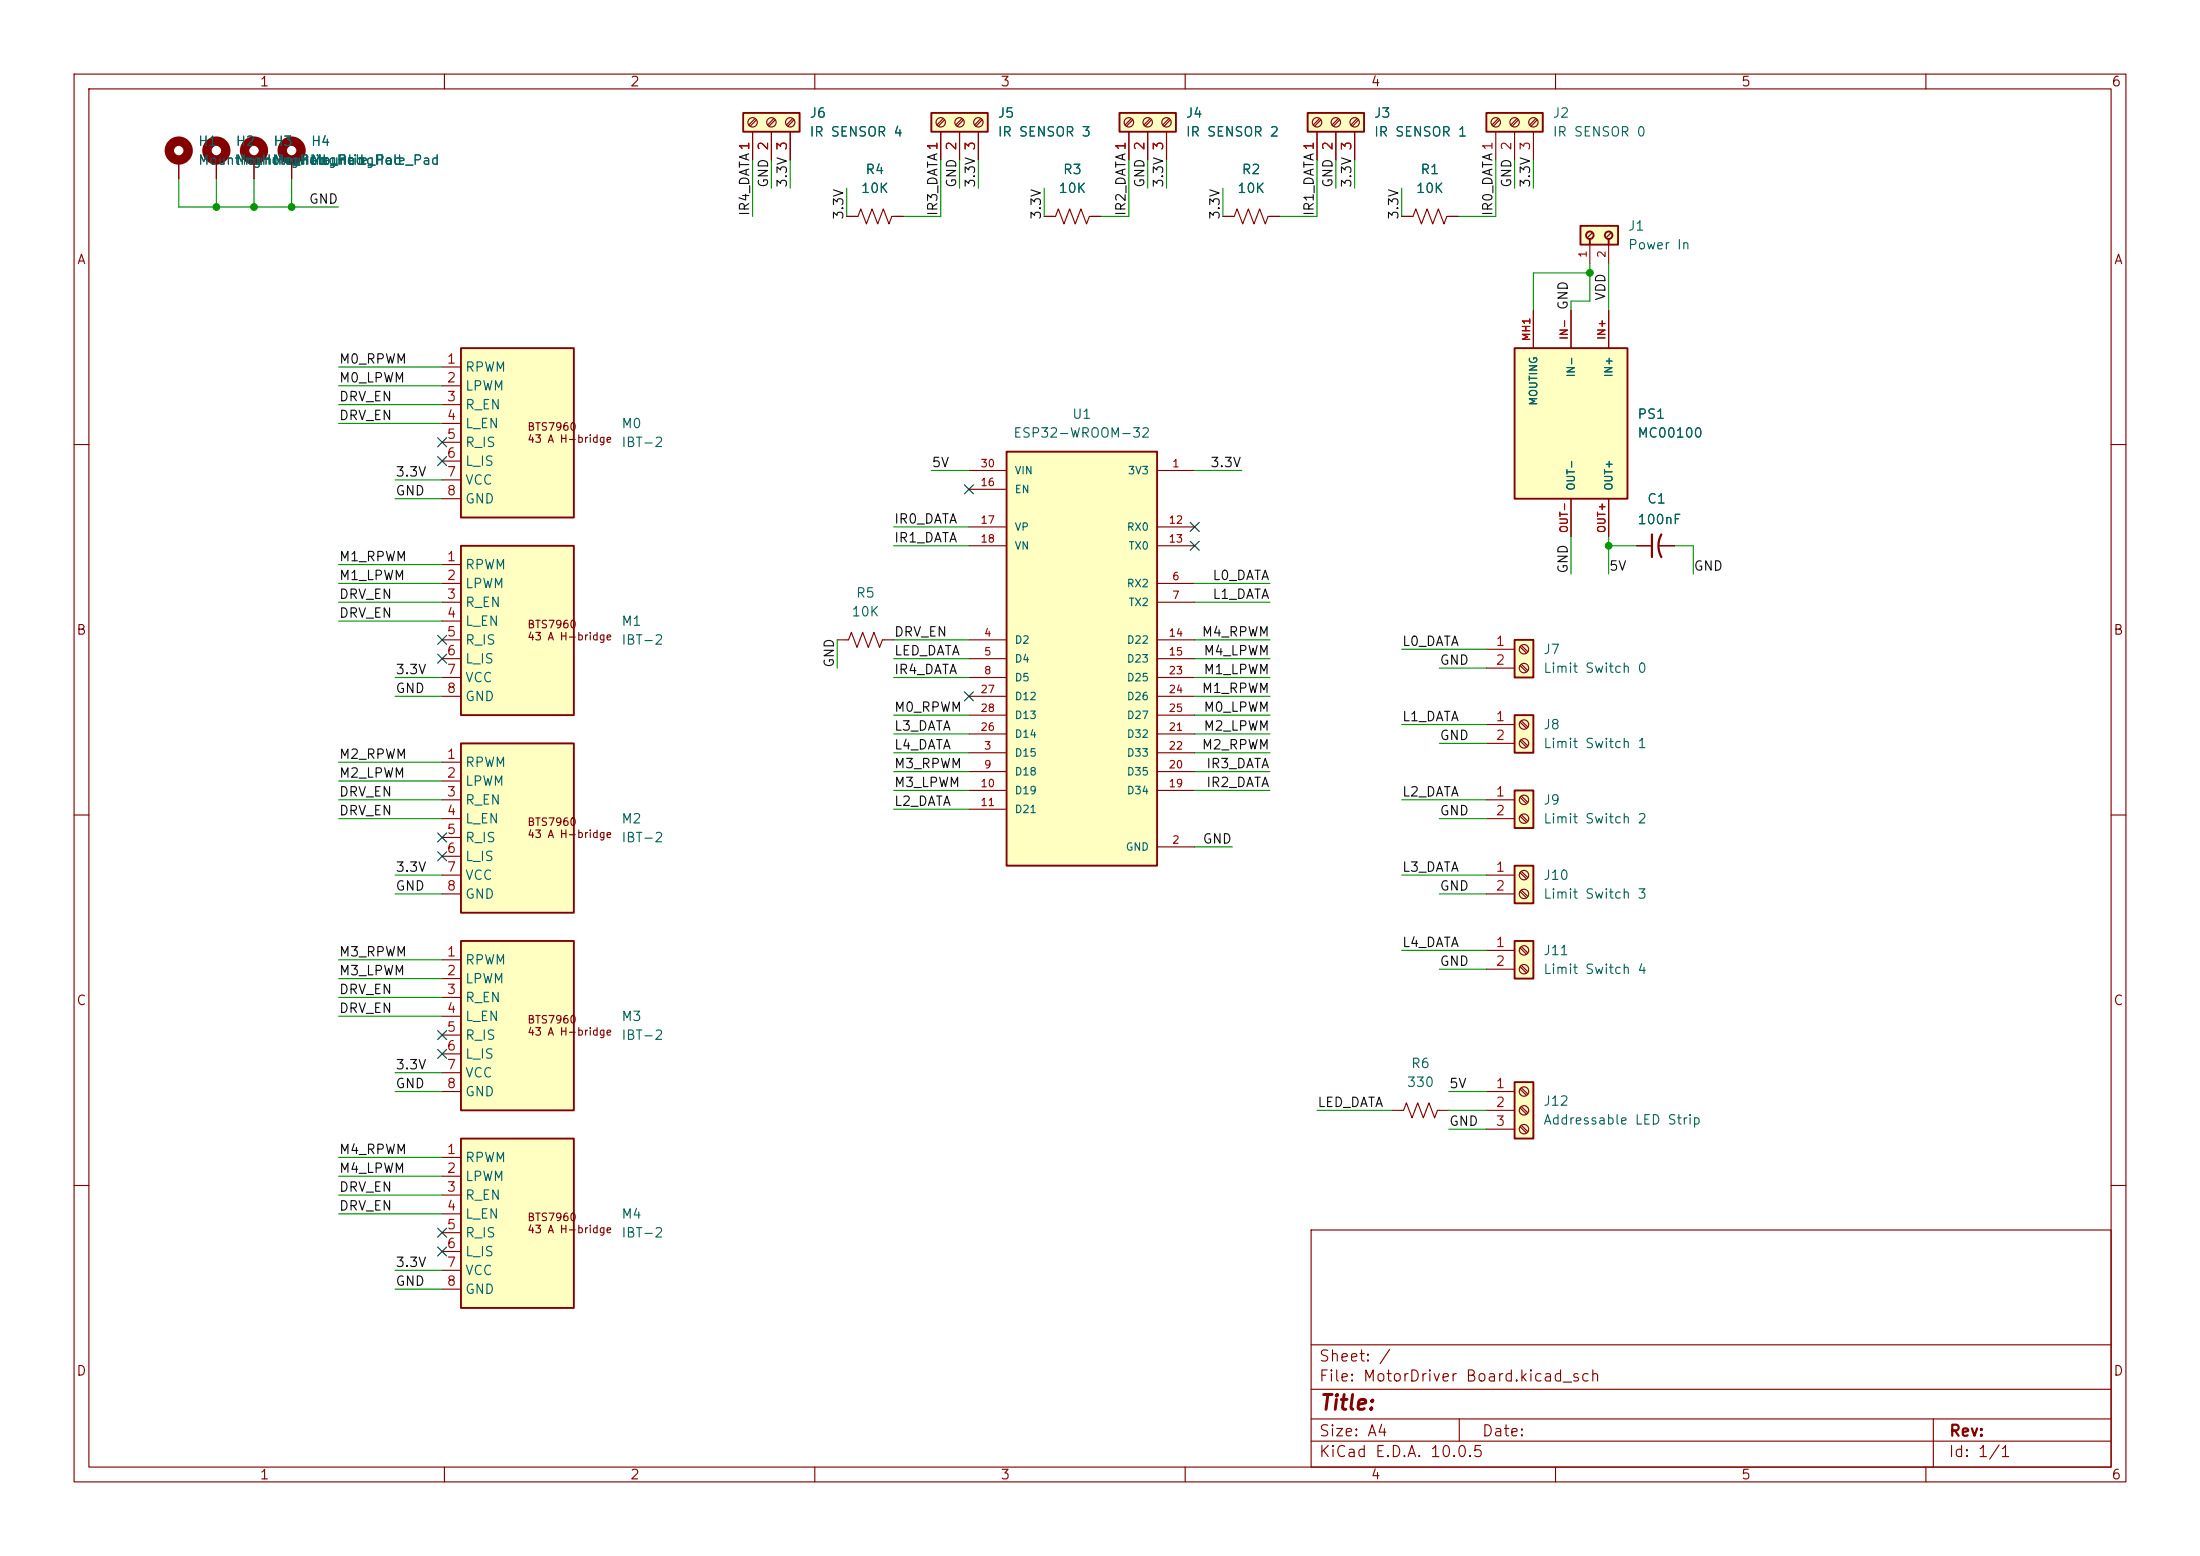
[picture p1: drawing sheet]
<svg xmlns="http://www.w3.org/2000/svg" width="297mm" height="210mm" viewBox="0 0 297 210" stroke-linecap="round" stroke-linejoin="round" font-family="sans-serif">
<g fill="none" stroke="#840000" stroke-width=".15">
<path d="M10 10h277v190h-277zM12 12h273v186h-273zM60 10v2M110 10v2M160 10v2M210 10v2M260 10v2M24.1 21.6v2.5M10 60h2M285 60h2M10 110h2M285 110h2"/>
<path d="M10 160h2M177 166h108v32h-108zM285 160h2M60 198v2M110 198v2M160 198v2M177 194.5h108M177 191.5h108M177 187.5h108M177 181.5h108M197 191.5v3M210 198v2"/>
<path d="M260 198v2M261 191.5v6.5"/>
</g>
<circle cx="24.1" cy="20.3" r="1.27" fill="none" stroke="#840000" stroke-width="1.3"/>
<path d="M204.5 96.5h2.5v5.1h-2.5z" fill="#ffffc2"/>
<path d="M204.5 96.5h2.5v5.1h-2.5z" fill="none" stroke="#840000" stroke-width=".25"/>
<g fill="none" stroke="#840000" stroke-width=".15">
<path d="M200.7 97.8h3.8M205.2 97.5l.9 .8M205.2 100l.9 .8M205.4 97.3l.8 .8M205.4 99.8l.8 .9M200.7 100.3h3.8"/>
<circle cx="205.7" cy="97.8" r=".63"/>
<circle cx="205.7" cy="100.3" r=".63"/>
</g>
<path d="M204.5 146.1h2.5v7.6h-2.5z" fill="#ffffc2"/>
<path d="M204.5 146.1h2.5v7.6h-2.5z" fill="none" stroke="#840000" stroke-width=".25"/>
<g fill="none" stroke="#840000" stroke-width=".15">
<path d="M29.2 21.6v2.5M200.7 147.3h3.8M200.7 149.9h3.8M200.7 152.4h3.8M205.2 147l.9 .8M205.2 149.5l.9 .9M205.2 152.1l.9 .8M205.4 146.8l.8 .9M205.4 149.4l.8 .8M205.4 151.9l.8 .8"/>
<circle cx="205.7" cy="149.9" r=".63"/>
<circle cx="205.7" cy="152.4" r=".63"/>
<circle cx="205.7" cy="147.3" r=".63"/>
</g>
<circle cx="29.2" cy="20.3" r="1.27" fill="none" stroke="#840000" stroke-width="1.3"/>
<path d="M135.9 61h20.3v55.8h-20.3z" fill="#ffffc2"/>
<path d="M135.9 61h20.3v55.8h-20.3z" fill="none" stroke="#840000" stroke-width=".25"/>
<g fill="none" stroke="#840000" stroke-width=".15">
<path d="M130.8 63.5h5.1M130.8 71.1h5.1M130.8 73.7h5.1M130.8 66h5.1M156.2 63.5h5.1M156.2 78.7h5.1M156.2 71.1h5.1M156.2 73.7h5.1M130.8 86.4h5.1M130.8 88.9h5.1M130.8 91.4h5.1M130.8 99.1h5.1"/>
<path d="M130.8 94h5.1M130.8 96.5h5.1M156.2 86.4h5.1M156.2 88.9h5.1M156.2 81.3h5.1M156.2 91.4h5.1M156.2 99.1h5.1M156.2 94h5.1M156.2 96.5h5.1M130.8 101.6h5.1M130.8 104.1h5.1M130.8 106.7h5.1"/>
<path d="M130.8 109.2h5.1M156.2 114.3h5.1M156.2 101.6h5.1M156.2 104.1h5.1M156.2 106.7h5.1"/>
</g>
<path d="M204.5 116.8h2.5v5.1h-2.5z" fill="#ffffc2"/>
<path d="M204.5 116.8h2.5v5.1h-2.5z" fill="none" stroke="#840000" stroke-width=".25"/>
<g fill="none" stroke="#840000" stroke-width=".15">
<path d="M189.2 29.2h1.6l.3-1 .8 2 .8-2 .7 2 .8-2 .7 2 .4-1h1.5M200.7 118.1h3.8M205.2 117.8l.9 .8M205.4 117.6l.8 .8M200.7 120.7h3.8M205.2 120.3l.9 .9M205.4 120.1l.8 .9"/>
<circle cx="205.7" cy="118.1" r=".63"/>
<circle cx="205.7" cy="120.6" r=".63"/>
</g>
<path d="M204.5 106.7h2.5v5.1h-2.5z" fill="#ffffc2"/>
<path d="M204.5 106.7h2.5v5.1h-2.5z" fill="none" stroke="#840000" stroke-width=".25"/>
<g fill="none" stroke="#840000" stroke-width=".15">
<path d="M165.1 29.2h1.5l.4-1 .8 2 .7-2 .8 2 .8-2 .7 2 .4-1h1.5M200.7 108h3.8M200.7 110.5h3.8M205.2 107.6l.9 .9M205.2 110.2l.9 .8M205.4 107.4l.8 .9M205.4 110l.8 .8M188 149.9h1.5l.4-1.1 .7 2.1 .8-2.1 .8 2.1 .7-2.1 .8 2.1 .4-1h1.5"/>
<circle cx="205.7" cy="107.9" r=".63"/>
<circle cx="205.7" cy="110.5" r=".63"/>
</g>
<path d="M62.2 100.3h15.3v22.9h-15.3z" fill="#ffffc2"/>
<path d="M62.2 100.3h15.3v22.9h-15.3z" fill="none" stroke="#840000" stroke-width=".25"/>
<path d="M59.7 102.9h2.5M59.7 105.4h2.5M59.7 108h2.5M59.7 110.5h2.5M59.7 113h2.5M59.7 115.6h2.5M59.7 118.1h2.5M59.7 120.7h2.5" fill="none" stroke="#840000" stroke-width=".15"/>
<path d="M62.2 127h15.3v22.9h-15.3z" fill="#ffffc2"/>
<path d="M62.2 127h15.3v22.9h-15.3z" fill="none" stroke="#840000" stroke-width=".25"/>
<path d="M59.7 129.5h2.5M59.7 132.1h2.5M59.7 134.6h2.5M59.7 137.2h2.5M59.7 139.7h2.5M59.7 142.2h2.5M59.7 144.8h2.5M59.7 147.3h2.5" fill="none" stroke="#840000" stroke-width=".15"/>
<path d="M62.2 153.7h15.3v22.8h-15.3z" fill="#ffffc2"/>
<path d="M62.2 153.7h15.3v22.8h-15.3z" fill="none" stroke="#840000" stroke-width=".25"/>
<path d="M34.3 21.6v2.5M39.4 21.6v2.5M59.7 156.2h2.5M59.7 158.8h2.5M59.7 161.3h2.5M59.7 163.8h2.5M59.7 166.4h2.5M59.7 168.9h2.5M59.7 171.5h2.5M59.7 174h2.5" fill="none" stroke="#840000" stroke-width=".15"/>
<g fill="none" stroke="#840000" stroke-width="1.3">
<circle cx="34.3" cy="20.3" r="1.27"/>
<circle cx="39.4" cy="20.3" r="1.27"/>
</g>
<path d="M176.5 15.2h7.6v2.6h-7.6z" fill="#ffffc2"/>
<path d="M176.5 15.2h7.6v2.6h-7.6z" fill="none" stroke="#840000" stroke-width=".25"/>
<g fill="none" stroke="#840000" stroke-width=".15">
<path d="M177.8 17.8v3.8M178.1 16l-.8 .9M178.3 16.2l-.8 .8M180.3 17.8v3.8M180.7 16l-.9 .9M180.8 16.2l-.8 .8M182.9 17.8v3.8M183.2 16l-.8 .9M183.4 16.2l-.9 .8"/>
<circle cx="177.8" cy="16.5" r=".63"/>
<circle cx="180.3" cy="16.5" r=".63"/>
<circle cx="182.9" cy="16.5" r=".63"/>
</g>
<path d="M204.5 127h2.5v5.1h-2.5z" fill="#ffffc2"/>
<path d="M204.5 127h2.5v5.1h-2.5z" fill="none" stroke="#840000" stroke-width=".25"/>
<g fill="none" stroke="#840000" stroke-width=".15">
<path d="M200.7 128.3h3.8M200.7 130.8h3.8M205.2 127.9l.9 .9M205.2 130.5l.9 .8M205.4 127.8l.8 .8M205.4 130.3l.8 .8"/>
<circle cx="205.7" cy="128.3" r=".63"/>
<circle cx="205.7" cy="130.8" r=".63"/>
</g>
<path d="M125.7 15.2h7.6v2.6h-7.6z" fill="#ffffc2"/>
<path d="M125.7 15.2h7.6v2.6h-7.6z" fill="none" stroke="#840000" stroke-width=".25"/>
<g fill="none" stroke="#840000" stroke-width=".15">
<path d="M127 17.8v3.8M127.3 16l-.8 .9M127.5 16.2l-.8 .8M129.5 17.8v3.8M129.9 16l-.9 .9M130 16.2l-.8 .8M132.1 17.8v3.8M132.4 16l-.8 .9M132.6 16.2l-.9 .8M141 29.2h1.5l.4-1 .7 2 .8-2 .8 2 .7-2 .8 2 .4-1h1.5M221 73.7h2M224 73.7h2.1"/>
<circle cx="127" cy="16.5" r=".63"/>
<circle cx="129.5" cy="16.5" r=".63"/>
<circle cx="132.1" cy="16.5" r=".63"/>
</g>
<path d="M223 72.1v3.1M224.3 72.1a3.2 3.2 0 0 0 0 3.1" fill="none" stroke="#840000" stroke-width=".3"/>
<path d="M62.2 73.7h15.3v22.8h-15.3z" fill="#ffffc2"/>
<path d="M62.2 73.7h15.3v22.8h-15.3z" fill="none" stroke="#840000" stroke-width=".25"/>
<path d="M59.7 76.2h2.5M59.7 78.7h2.5M59.7 81.3h2.5M59.7 83.8h2.5M59.7 86.4h2.5M59.7 88.9h2.5M59.7 91.4h2.5M59.7 94h2.5M113 86.4h1.6l.3-1.1 .8 2.1 .8-2.1 .7 2.1 .8-2.1 .7 2.1 .4-1h1.5" fill="none" stroke="#840000" stroke-width=".15"/>
<path d="M204.5 47h15.2v20.3h-15.2z" fill="#ffffc2"/>
<path d="M204.5 47h15.2v20.3h-15.2z" fill="none" stroke="#840000" stroke-width=".25"/>
<path d="M207 41.9v5.1M212.1 41.9v5.1M217.2 41.9v5.1M212.1 67.3v5.1M217.2 67.3v5.1" fill="none" stroke="#840000" stroke-width=".15"/>
<path d="M200.7 15.2h7.6v2.6h-7.6z" fill="#ffffc2"/>
<path d="M200.7 15.2h7.6v2.6h-7.6z" fill="none" stroke="#840000" stroke-width=".25"/>
<g fill="none" stroke="#840000" stroke-width=".15">
<path d="M201.9 17.8v3.8M202.3 16l-.9 .9M202.4 16.2l-.8 .8M204.5 17.8v3.8M204.8 16l-.8 .9M205 16.2l-.9 .8M207 17.8v3.8M207.3 16l-.8 .9M207.5 16.2l-.8 .8M114.3 29.2h1.5l.4-1 .8 2 .7-2 .8 2 .8-2 .7 2 .4-1h1.5"/>
<circle cx="201.9" cy="16.5" r=".63"/>
<circle cx="204.5" cy="16.5" r=".63"/>
<circle cx="207" cy="16.5" r=".63"/>
</g>
<path d="M100.3 15.2h7.6v2.6h-7.6z" fill="#ffffc2"/>
<path d="M100.3 15.2h7.6v2.6h-7.6z" fill="none" stroke="#840000" stroke-width=".25"/>
<g fill="none" stroke="#840000" stroke-width=".15">
<path d="M101.6 17.8v3.8M101.9 16l-.8 .9M102.1 16.2l-.8 .8M104.1 17.8v3.8M104.5 16l-.9 .9M104.6 16.2l-.8 .8M106.7 17.8v3.8M107 16l-.8 .9M107.2 16.2l-.9 .8"/>
<circle cx="101.6" cy="16.5" r=".63"/>
<circle cx="104.1" cy="16.5" r=".63"/>
<circle cx="106.7" cy="16.5" r=".63"/>
</g>
<path d="M151.1 15.2h7.6v2.6h-7.6z" fill="#ffffc2"/>
<path d="M151.1 15.2h7.6v2.6h-7.6z" fill="none" stroke="#840000" stroke-width=".25"/>
<g fill="none" stroke="#840000" stroke-width=".15">
<path d="M152.4 17.8v3.8M152.7 16l-.8 .9M152.9 16.2l-.8 .8M154.9 17.8v3.8M155.3 16l-.9 .9M155.4 16.2l-.8 .8M157.5 17.8v3.8M157.8 16l-.8 .9M158 16.2l-.9 .8"/>
<circle cx="152.4" cy="16.5" r=".63"/>
<circle cx="154.9" cy="16.5" r=".63"/>
<circle cx="157.5" cy="16.5" r=".63"/>
</g>
<path d="M213.4 30.5h5v2.5h-5z" fill="#ffffc2"/>
<g fill="none" stroke="#840000" stroke-width=".25">
<path d="M213.4 30.5h5v2.5h-5zM214.6 32.3v.7M217.2 32.3v.7"/>
<circle cx="214.6" cy="31.8" r=".51"/>
<circle cx="217.2" cy="31.8" r=".51"/>
</g>
<path d="M214.6 33v2.6M214.9 31.5l-.5 .5M217.2 33v2.6M217.4 31.5l-.5 .5" fill="none" stroke="#840000" stroke-width=".15"/>
<path d="M62.2 47h15.3v22.9h-15.3z" fill="#ffffc2"/>
<path d="M62.2 47h15.3v22.9h-15.3z" fill="none" stroke="#840000" stroke-width=".25"/>
<path d="M59.7 49.5h2.5M59.7 52.1h2.5M59.7 54.6h2.5M59.7 57.2h2.5M59.7 59.7h2.5M59.7 62.2h2.5M59.7 64.8h2.5M59.7 67.3h2.5" fill="none" stroke="#840000" stroke-width=".15"/>
<path d="M204.5 86.4h2.5v5h-2.5z" fill="#ffffc2"/>
<path d="M204.5 86.4h2.5v5h-2.5z" fill="none" stroke="#840000" stroke-width=".25"/>
<g fill="none" stroke="#840000" stroke-width=".15">
<path d="M101.6 17.8v3.8M104.1 17.8v3.8M106.7 17.8v3.8M127 17.8v3.8M129.5 17.8v3.8M132.1 17.8v3.8M152.4 17.8v3.8M154.9 17.8v3.8M157.5 17.8v3.8M177.8 17.8v3.8M180.3 17.8v3.8M182.9 17.8v3.8"/>
<path d="M24.1 21.6v2.5M29.2 21.6v2.5M34.3 21.6v2.5M39.4 21.6v2.5M114.3 29.2h1.3M120.6 29.2h1.3M141 29.2h1.2M147.3 29.2h1.3M165.1 29.2h1.3M171.4 29.2h1.3M189.2 29.2h1.3M195.6 29.2h1.2"/>
<path d="M207 41.9v5.1M212.1 41.9v5.1M217.2 41.9v5.1M212.1 67.3v5.1M217.2 67.3v5.1M221 73.7h2M224 73.7h2.1M200.7 87.6h3.8M200.7 90.2h3.8M205.2 87.3l.9 .8M205.2 89.8l.9 .9M205.4 87.1l.8 .9"/>
<path d="M205.4 89.7l.8 .8"/>
<circle cx="205.7" cy="90.2" r=".63"/>
<circle cx="205.7" cy="87.6" r=".63"/>
</g>
<g fill="none" stroke="#009600" stroke-width=".15">
<path d="M24.1 24.1v3.8h21.6M29.2 24.1v3.8M34.3 24.1v3.8M39.4 24.1v3.8M101.6 21.6v7.6M104.1 21.6v3.8M106.7 21.6v3.8M114.3 25.4v3.8M127 21.6v7.6h-5.1M129.5 21.6v3.8M132.1 21.6v3.8M141 25.4v3.8"/>
<path d="M152.4 21.6v7.6h-3.8M154.9 21.6v3.8M157.5 21.6v3.8M165.1 25.4v3.8M177.8 21.6v7.6h-5.1M180.3 21.6v3.8M182.9 21.6v3.8M189.2 25.4v3.8M201.9 21.6v7.6h-5.1M204.5 21.6v3.8M207 21.6v3.8M214.6 35.6v5h-2.5v1.3"/>
<path d="M214.6 36.8h-7.6v5.1M217.2 35.6v6.3M45.7 57.2h14M45.7 52.1h14M45.7 49.5h14M45.7 54.6h14M45.7 78.7h14M45.7 76.2h14M53.3 64.8h6.4M53.3 67.3h6.4M120.6 73.7h10.2M120.6 71.1h10.2"/>
<path d="M125.7 63.5h5.1M161.3 78.7h10.1M161.3 63.5h6.3M212.1 72.4v5.1M217.2 72.4v5.1M217.2 73.7h3.8M226.1 73.7h2.5v3.8M45.7 81.3h14M45.7 83.8h14M53.3 94h6.4M53.3 91.4h6.4M113 86.4v3.8"/>
<path d="M120.6 88.9h10.2M120.6 99.1h10.2M120.6 96.5h10.2M120.6 86.4h10.2M120.6 91.4h10.2M161.3 88.9h10.1M161.3 99.1h10.1M161.3 96.5h10.1M161.3 86.4h10.1M161.3 81.3h10.1M161.3 94h10.1M161.3 91.4h10.1"/>
<path d="M189.2 87.6h11.5M189.2 97.8h11.5M194.3 90.2h6.4M45.7 102.9h14M45.7 105.4h14M45.7 108h14M45.7 110.5h14M53.3 118.1h6.4M120.6 104.1h10.2M120.6 106.7h10.2M120.6 101.6h10.2M120.6 109.2h10.2"/>
<path d="M161.3 114.3h5.1M161.3 104.1h10.1M161.3 106.7h10.1M161.3 101.6h10.1M189.2 108h11.5M189.2 118.1h11.5M194.3 110.5h6.4M194.3 100.3h6.4M45.7 132.1h14M45.7 137.2h14M45.7 129.5h14M45.7 134.6h14"/>
<path d="M53.3 120.7h6.4M189.2 128.3h11.5M194.3 120.7h6.4M194.3 130.8h6.4M45.7 156.2h14M45.7 158.8h14M53.3 147.3h6.4M53.3 144.8h6.4M177.8 149.9h10.2M195.6 147.3h5.1M195.6 152.4h5.1M195.6 149.9h5.1"/>
<path d="M45.7 163.8h14M45.7 161.3h14M53.3 174h6.4M53.3 171.5h6.4"/>
</g>
<g fill="none" stroke="#000084" stroke-width=".15">
<path d="M59.1 59.1l1.2 1.2M60.3 59.1l-1.2 1.2M59.1 61.6l1.2 1.2M60.3 61.6l-1.2 1.2M130.2 65.4l1.2 1.2M131.4 65.4l-1.2 1.2M160.7 70.5l1.2 1.2M160.7 73.1l1.2 1.2M161.9 70.5l-1.2 1.2M161.9 73.1l-1.2 1.2M59.1 88.3l1.2 1.2M59.1 85.8l1.2 1.2"/>
<path d="M60.3 88.3l-1.2 1.2M60.3 85.8l-1.2 1.2M130.2 93.4l1.2 1.2M131.4 93.4l-1.2 1.2M59.1 112.4l1.2 1.2M59.1 115l1.2 1.2M60.3 112.4l-1.2 1.2M60.3 115l-1.2 1.2M59.1 139.1l1.2 1.2M60.3 139.1l-1.2 1.2M59.1 141.6l1.2 1.2M60.3 141.6l-1.2 1.2"/>
<path d="M59.1 168.3l1.2 1.2M59.1 165.8l1.2 1.2M60.3 168.3l-1.2 1.2M60.3 165.8l-1.2 1.2"/>
</g>
<g fill="#009600" stroke="#009600" stroke-width=".14">
<circle cx="29.2" cy="27.9" r=".46"/>
<circle cx="34.3" cy="27.9" r=".46"/>
<circle cx="39.4" cy="27.9" r=".46"/>
<circle cx="214.6" cy="36.8" r=".46"/>
<circle cx="217.2" cy="73.7" r=".46"/>
</g>
<text font-size="2" fill="#840000" x="178" y="190.8">Title:</text>
<g font-size="1.5" fill="#840000">
<text x="178" y="184.1">Sheet: /</text>
<text x="178" y="186.8">File: MotorDriver Board.kicad_sch</text>
<text x="178" y="197">KiCad E.D.A. 10.0.5</text>
<text x="178" y="194.2">Size: A4</text>
<text x="200" y="194.2">Date:</text>
<text x="263" y="197">Id: 1/1</text>
<text x="263" y="194.2">Rev:</text>
</g>
<g font-size="1.3" fill="#840000">
<text x="35" y="12">1</text>
<text x="85" y="12">2</text>
<text x="135" y="12">3</text>
<text x="185" y="12">4</text>
<text x="235" y="12">5</text>
<text x="285" y="12">6</text>
<text x="10.3" y="36">A</text>
<text x="285.3" y="36">A</text>
<text x="10.2" y="86">B</text>
<text x="285.2" y="86">B</text>
<text x="10.2" y="136">C</text>
<text x="285.2" y="136">C</text>
<text x="10.2" y="186">D</text>
<text x="285.2" y="186">D</text>
<text x="35" y="200">1</text>
<text x="85" y="200">2</text>
<text x="135" y="200">3</text>
<text x="185" y="200">4</text>
<text x="235" y="200">5</text>
<text x="285" y="200">6</text>
</g>
<g font-size="1.3" fill="#006464">
<text x="109.2" y="16.2">J6</text>
<text x="134.6" y="16.2">J5</text>
<text x="160" y="16.2">J4</text>
<text x="185.4" y="16.2">J3</text>
<text x="209.5" y="16.2">J2</text>
<text x="26.7" y="20">H1</text>
<text x="26.7" y="22.6">MountingHole_Pad</text>
<text x="31.7" y="20">H2</text>
<text x="31.7" y="22.6">MountingHole_Pad</text>
<text x="36.8" y="20">H3</text>
<text x="41.9" y="20">H4</text>
<text x="41.9" y="22.6">MountingHole_Pad</text>
<text x="109.2" y="18.7">IR SENSOR 4</text>
<text x="116.7" y="23.8">R4</text>
<text x="134.6" y="18.7">IR SENSOR 3</text>
<text x="143.4" y="23.8">R3</text>
<text x="160" y="18.7">IR SENSOR 2</text>
<text x="167.5" y="23.8">R2</text>
<text x="185.4" y="18.7">IR SENSOR 1</text>
<text x="191.7" y="23.8">R1</text>
<text x="209.5" y="18.7">IR SENSOR 0</text>
<text x="116.1" y="26.4">10K</text>
<text x="142.8" y="26.4">10K</text>
<text x="166.9" y="26.4">10K</text>
<text x="191.1" y="26.4">10K</text>
<text x="219.7" y="31.4">J1</text>
<text x="219.7" y="34">Power In</text>
<text x="62.7" y="50.5">RPWM</text>
<text x="62.7" y="53">LPWM</text>
<text x="62.7" y="55.6">R_EN</text>
<text x="62.7" y="58.1">L_EN</text>
<text x="83.8" y="58.1">M0</text>
<text x="136.7" y="59.4">ESP32-WROOM-32</text>
<text x="144.7" y="56.8">U1</text>
<text x="221" y="56.8">PS1</text>
<text x="221" y="59.4">MC00100</text>
<text x="62.7" y="60.7">R_IS</text>
<text x="62.7" y="63.2">L_IS</text>
<text x="62.7" y="65.7">VCC</text>
<text x="83.8" y="60.7">IBT-2</text>
<text x="62.7" y="68.3">GND</text>
<text x="221" y="71.1">100nF</text>
<text x="222.3" y="68.3">C1</text>
<text x="62.7" y="77.2">RPWM</text>
<text x="62.7" y="79.7">LPWM</text>
<text x="62.7" y="82.2">R_EN</text>
<text x="114.9" y="83.5">10K</text>
<text x="115.5" y="81">R5</text>
<text x="62.7" y="84.8">L_EN</text>
<text x="62.7" y="87.3">R_IS</text>
<text x="62.7" y="89.9">L_IS</text>
<text x="83.8" y="84.8">M1</text>
<text x="83.8" y="87.3">IBT-2</text>
<text x="208.3" y="88.6">J7</text>
<text x="62.7" y="92.4">VCC</text>
<text x="62.7" y="94.9">GND</text>
<text x="208.3" y="91.1">Limit Switch 0</text>
<text x="208.3" y="98.8">J8</text>
<text x="208.3" y="101.3">Limit Switch 1</text>
<text x="62.7" y="103.8">RPWM</text>
<text x="62.7" y="106.4">LPWM</text>
<text x="62.7" y="108.9">R_EN</text>
<text x="62.7" y="111.5">L_EN</text>
<text x="62.7" y="114">R_IS</text>
<text x="83.8" y="111.5">M2</text>
<text x="83.8" y="114">IBT-2</text>
<text x="208.3" y="108.9">J9</text>
<text x="208.3" y="111.5">Limit Switch 2</text>
<text x="62.7" y="116.5">L_IS</text>
<text x="62.7" y="119.1">VCC</text>
<text x="208.3" y="119.1">J10</text>
<text x="62.7" y="121.6">GND</text>
<text x="208.3" y="121.6">Limit Switch 3</text>
<text x="62.7" y="130.5">RPWM</text>
<text x="208.3" y="129.2">J11</text>
<text x="208.3" y="131.8">Limit Switch 4</text>
<text x="62.7" y="133">LPWM</text>
<text x="62.7" y="135.6">R_EN</text>
<text x="62.7" y="138.1">L_EN</text>
<text x="62.7" y="140.7">R_IS</text>
<text x="62.7" y="143.2">L_IS</text>
<text x="83.8" y="138.1">M3</text>
<text x="83.8" y="140.7">IBT-2</text>
<text x="62.7" y="145.7">VCC</text>
<text x="62.7" y="148.3">GND</text>
<text x="189.8" y="147">330</text>
<text x="190.4" y="144.5">R6</text>
<text x="208.3" y="149.6">J12</text>
<text x="208.3" y="152.1">Addressable LED Strip</text>
<text x="62.7" y="157.2">RPWM</text>
<text x="62.7" y="159.7">LPWM</text>
<text x="62.7" y="162.3">R_EN</text>
<text x="62.7" y="164.8">L_EN</text>
<text x="62.7" y="167.3">R_IS</text>
<text x="83.8" y="164.8">M4</text>
<text x="83.8" y="167.3">IBT-2</text>
<text x="62.7" y="169.9">L_IS</text>
<text x="62.7" y="172.4">VCC</text>
<text x="62.7" y="175">GND</text>
</g>
<g font-size="1.3" fill="#a90000">
<text x="101.5" y="20.4" transform="rotate(-90 101.5 20.4)">1</text>
<text x="104" y="20.4" transform="rotate(-90 104 20.4)">2</text>
<text x="106.5" y="20.4" transform="rotate(-90 106.5 20.4)">3</text>
<text x="126.9" y="20.4" transform="rotate(-90 126.9 20.4)">1</text>
<text x="129.4" y="20.4" transform="rotate(-90 129.4 20.4)">2</text>
<text x="131.9" y="20.4" transform="rotate(-90 131.9 20.4)">3</text>
<text x="152.3" y="20.4" transform="rotate(-90 152.3 20.4)">1</text>
<text x="154.8" y="20.4" transform="rotate(-90 154.8 20.4)">2</text>
<text x="157.3" y="20.4" transform="rotate(-90 157.3 20.4)">3</text>
<text x="177.7" y="20.4" transform="rotate(-90 177.7 20.4)">1</text>
<text x="180.2" y="20.4" transform="rotate(-90 180.2 20.4)">2</text>
<text x="182.7" y="20.4" transform="rotate(-90 182.7 20.4)">3</text>
<text x="204.3" y="20.4" transform="rotate(-90 204.3 20.4)">2</text>
<text x="60.2" y="49.4">1</text>
<text x="60.2" y="51.9">2</text>
<text x="60.2" y="54.5">3</text>
<text x="60.2" y="57">4</text>
<text x="60.2" y="59.6">5</text>
<text x="60.2" y="62.1">6</text>
<text x="60.2" y="64.6">7</text>
<text x="60.2" y="67.2">8</text>
<text x="60.2" y="76.1">1</text>
<text x="60.2" y="78.6">2</text>
<text x="60.2" y="81.1">3</text>
<text x="60.2" y="83.7">4</text>
<text x="60.2" y="86.2">5</text>
<text x="60.2" y="88.8">6</text>
<text x="201.8" y="87.5">1</text>
<text x="60.2" y="91.3">7</text>
<text x="60.2" y="93.8">8</text>
<text x="201.8" y="90">2</text>
<text x="201.8" y="97.7">1</text>
<text x="201.8" y="100.2">2</text>
<text x="60.2" y="102.7">1</text>
<text x="60.2" y="105.3">2</text>
<text x="60.2" y="107.8">3</text>
<text x="201.8" y="107.8">1</text>
<text x="60.2" y="110.4">4</text>
<text x="60.2" y="112.9">5</text>
<text x="201.8" y="110.4">2</text>
<text x="60.2" y="115.4">6</text>
<text x="60.2" y="118">7</text>
<text x="201.8" y="118">1</text>
<text x="60.2" y="120.5">8</text>
<text x="201.8" y="120.5">2</text>
<text x="60.2" y="129.4">1</text>
<text x="60.2" y="131.9">2</text>
<text x="201.8" y="128.1">1</text>
<text x="201.8" y="130.7">2</text>
<text x="60.2" y="134.5">3</text>
<text x="60.2" y="137">4</text>
<text x="60.2" y="139.6">5</text>
<text x="60.2" y="142.1">6</text>
<text x="60.2" y="144.6">7</text>
<text x="60.2" y="147.2">8</text>
<text x="201.8" y="147.2">1</text>
<text x="201.8" y="149.7">2</text>
<text x="201.8" y="152.3">3</text>
<text x="60.2" y="156.1">1</text>
<text x="60.2" y="158.6">2</text>
<text x="60.2" y="161.2">3</text>
<text x="60.2" y="163.7">4</text>
<text x="60.2" y="166.2">5</text>
<text x="60.2" y="168.8">6</text>
<text x="60.2" y="171.3">7</text>
<text x="60.2" y="173.9">8</text>
</g>
<g font-size="1.3" fill="#0f0f0f">
<text x="41.6" y="27.8">GND</text>
<text x="101.5" y="29.2" transform="rotate(-90 101.5 29.2)">IR4_DATA1</text>
<text x="104" y="25.4" transform="rotate(-90 104 25.4)">GND</text>
<text x="106.6" y="25.4" transform="rotate(-90 106.6 25.4)">3.3V 3</text>
<text x="114.2" y="29.7" transform="rotate(-90 114.2 29.7)">3.3V</text>
<text x="126.9" y="29.2" transform="rotate(-90 126.9 29.2)">IR3_DATA1</text>
<text x="129.4" y="25.4" transform="rotate(-90 129.4 25.4)">GND</text>
<text x="132" y="25.4" transform="rotate(-90 132 25.4)">3.3V 3</text>
<text x="140.8" y="29.7" transform="rotate(-90 140.8 29.7)">3.3V</text>
<text x="152.3" y="29.2" transform="rotate(-90 152.3 29.2)">IR2_DATA1</text>
<text x="154.8" y="25.4" transform="rotate(-90 154.8 25.4)">GND</text>
<text x="157.4" y="25.4" transform="rotate(-90 157.4 25.4)">3.3V 3</text>
<text x="165" y="29.7" transform="rotate(-90 165 29.7)">3.3V</text>
<text x="177.7" y="29.2" transform="rotate(-90 177.7 29.2)">IR1_DATA1</text>
<text x="180.2" y="25.4" transform="rotate(-90 180.2 25.4)">GND</text>
<text x="182.8" y="25.4" transform="rotate(-90 182.8 25.4)">3.3V 3</text>
<text x="189.1" y="29.7" transform="rotate(-90 189.1 29.7)">3.3V</text>
<text x="201.8" y="29.2" transform="rotate(-90 201.8 29.2)">IR0_DATA1</text>
<text x="204.3" y="25.4" transform="rotate(-90 204.3 25.4)">GND</text>
<text x="206.9" y="25.4" transform="rotate(-90 206.9 25.4)">3.3V 3</text>
<text x="212" y="41.9" transform="rotate(-90 212 41.9)">GND</text>
<text x="217" y="40.7" transform="rotate(-90 217 40.7)">VDD</text>
<text x="45.7" y="51.9">M0_LPWM</text>
<text x="45.7" y="49.4">M0_RPWM</text>
<text x="45.7" y="57">DRV_EN</text>
<text x="45.7" y="54.5">DRV_EN</text>
<text x="53.3" y="64.6">3.3V</text>
<text x="125.7" y="63.4">5V</text>
<text x="163.3" y="63.4">3.3V</text>
<text x="53.3" y="67.2">GND</text>
<text x="120.6" y="71">IR0_DATA</text>
<text x="45.7" y="76.1">M1_RPWM</text>
<text x="120.6" y="73.5">IR1_DATA</text>
<text x="212" y="77.5" transform="rotate(-90 212 77.5)">GND</text>
<text x="217.1" y="77.3">5V</text>
<text x="228.6" y="77.3">GND</text>
<text x="45.7" y="81.2">DRV_EN</text>
<text x="45.7" y="83.7">DRV_EN</text>
<text x="45.7" y="78.6">M1_LPWM</text>
<text x="163.6" y="81.2">L1_DATA</text>
<text x="163.6" y="78.6">L0_DATA</text>
<text x="120.6" y="88.8">LED_DATA</text>
<text x="120.6" y="86.2">DRV_EN</text>
<text x="162.2" y="86.2">M4_RPWM</text>
<text x="162.4" y="88.8">M4_LPWM</text>
<text x="189.2" y="87.5">L0_DATA</text>
<text x="53.3" y="91.3">3.3V</text>
<text x="53.3" y="93.9">GND</text>
<text x="112.9" y="90.2" transform="rotate(-90 112.9 90.2)">GND</text>
<text x="120.6" y="91.3">IR4_DATA</text>
<text x="162.2" y="93.9">M1_RPWM</text>
<text x="162.4" y="91.3">M1_LPWM</text>
<text x="194.3" y="90">GND</text>
<text x="120.6" y="96.4">M0_RPWM</text>
<text x="120.6" y="98.9">L3_DATA</text>
<text x="120.6" y="101.5">L4_DATA</text>
<text x="162.2" y="101.5">M2_RPWM</text>
<text x="162.4" y="98.9">M2_LPWM</text>
<text x="162.4" y="96.4">M0_LPWM</text>
<text x="189.2" y="97.7">L1_DATA</text>
<text x="194.3" y="100.2">GND</text>
<text x="45.7" y="107.8">DRV_EN</text>
<text x="45.7" y="102.7">M2_RPWM</text>
<text x="45.7" y="105.3">M2_LPWM</text>
<text x="120.6" y="106.6">M3_LPWM</text>
<text x="120.6" y="104">M3_RPWM</text>
<text x="162.8" y="106.6">IR2_DATA</text>
<text x="162.8" y="104">IR3_DATA</text>
<text x="189.2" y="107.8">L2_DATA</text>
<text x="45.7" y="110.4">DRV_EN</text>
<text x="120.6" y="109.1">L2_DATA</text>
<text x="194.3" y="110.4">GND</text>
<text x="53.3" y="118">3.3V</text>
<text x="162.3" y="114.2">GND</text>
<text x="189.2" y="118">L3_DATA</text>
<text x="53.3" y="120.5">GND</text>
<text x="194.3" y="120.5">GND</text>
<text x="45.7" y="129.4">M3_RPWM</text>
<text x="45.7" y="132">M3_LPWM</text>
<text x="189.2" y="128.1">L4_DATA</text>
<text x="194.3" y="130.7">GND</text>
<text x="45.7" y="137">DRV_EN</text>
<text x="45.7" y="134.5">DRV_EN</text>
<text x="53.3" y="147.2">GND</text>
<text x="53.3" y="144.7">3.3V</text>
<text x="177.8" y="149.7">LED_DATA</text>
<text x="195.6" y="147.2">5V</text>
<text x="195.6" y="152.3">GND</text>
<text x="45.7" y="156.1">M4_RPWM</text>
<text x="45.7" y="161.2">DRV_EN</text>
<text x="45.7" y="158.6">M4_LPWM</text>
<text x="45.7" y="163.7">DRV_EN</text>
<text x="53.3" y="173.9">GND</text>
<text x="53.3" y="171.3">3.3V</text>
</g>
<g font-size="1" fill="#a90000">
<text x="214.4" y="34.9" transform="rotate(-90 214.4 34.9)">1</text>
<text x="217" y="34.9" transform="rotate(-90 217 34.9)">2</text>
<text x="206.8" y="46.1" transform="rotate(-90 206.8 46.1)">MH1</text>
<text x="211.9" y="46" transform="rotate(-90 211.9 46)">IN-</text>
<text x="217" y="46" transform="rotate(-90 217 46)">IN+</text>
<text x="132.3" y="65.9">16</text>
<text x="132.3" y="63.3">30</text>
<text x="158.2" y="63.3">1</text>
<text x="132.3" y="70.9">17</text>
<text x="157.7" y="70.9">12</text>
<text x="132.3" y="73.5">18</text>
<text x="157.7" y="73.5">13</text>
<text x="211.9" y="72" transform="rotate(-90 211.9 72)">OUT-</text>
<text x="217" y="72" transform="rotate(-90 217 72)">OUT+</text>
<text x="158.2" y="78.6">6</text>
<text x="158.2" y="81.1">7</text>
<text x="132.8" y="86.2">4</text>
<text x="132.8" y="88.7">5</text>
<text x="157.7" y="86.2">14</text>
<text x="157.7" y="88.7">15</text>
<text x="132.3" y="93.8">27</text>
<text x="132.8" y="91.3">8</text>
<text x="157.7" y="91.3">23</text>
<text x="157.7" y="93.8">24</text>
<text x="132.3" y="98.9">26</text>
<text x="132.3" y="96.3">28</text>
<text x="132.8" y="101.4">3</text>
<text x="157.7" y="98.9">21</text>
<text x="157.7" y="101.4">22</text>
<text x="157.7" y="96.3">25</text>
<text x="132.3" y="106.5">10</text>
<text x="132.8" y="104">9</text>
<text x="157.7" y="106.5">19</text>
<text x="157.7" y="104">20</text>
<text x="132.3" y="109">11</text>
<text x="158.2" y="114.1">2</text>
</g>
<g font-size="1" fill="#006464">
<text x="212.9" y="51" transform="rotate(-90 212.9 51)">IN-</text>
<text x="217.9" y="51" transform="rotate(-90 217.9 51)">IN+</text>
<text x="207.8" y="54.8" transform="rotate(-90 207.8 54.8)">MOUTING</text>
<text x="136.9" y="64.3">VIN</text>
<text x="152.2" y="64.3">3V3</text>
<text x="136.9" y="66.8">EN</text>
<text x="136.9" y="71.9">VP</text>
<text x="152" y="71.9">RX0</text>
<text x="212.9" y="66.3" transform="rotate(-90 212.9 66.3)">OUT-</text>
<text x="217.9" y="66.3" transform="rotate(-90 217.9 66.3)">OUT+</text>
<text x="136.9" y="74.4">VN</text>
<text x="152.3" y="74.4">TX0</text>
<text x="152" y="79.5">RX2</text>
<text x="152.3" y="82">TX2</text>
<text x="136.9" y="87.1">D2</text>
<text x="136.9" y="89.7">D4</text>
<text x="152" y="87.1">D22</text>
<text x="152" y="89.7">D23</text>
<text x="136.9" y="92.2">D5</text>
<text x="136.9" y="94.7">D12</text>
<text x="152" y="92.2">D25</text>
<text x="152" y="94.7">D26</text>
<text x="136.9" y="99.8">D14</text>
<text x="136.9" y="97.3">D13</text>
<text x="152" y="99.8">D32</text>
<text x="152" y="97.3">D27</text>
<text x="136.9" y="102.4">D15</text>
<text x="136.9" y="104.9">D18</text>
<text x="136.9" y="107.4">D19</text>
<text x="152" y="107.4">D34</text>
<text x="152" y="104.9">D35</text>
<text x="152" y="102.4">D33</text>
<text x="136.9" y="110">D21</text>
<text x="151.9" y="115.1">GND</text>
</g>
<g font-size="1" fill="#840000">
<text x="71.1" y="58.4">BTS7960</text>
<text x="71.1" y="60">43 A H-bridge</text>
<text x="71.1" y="85">BTS7960</text>
<text x="71.1" y="86.7">43 A H-bridge</text>
<text x="71.1" y="111.7">BTS7960</text>
<text x="71.1" y="113.3">43 A H-bridge</text>
<text x="71.1" y="138.4">BTS7960</text>
<text x="71.1" y="140">43 A H-bridge</text>
<text x="71.1" y="165.1">BTS7960</text>
<text x="71.1" y="166.7">43 A H-bridge</text>
</g>
</svg>
